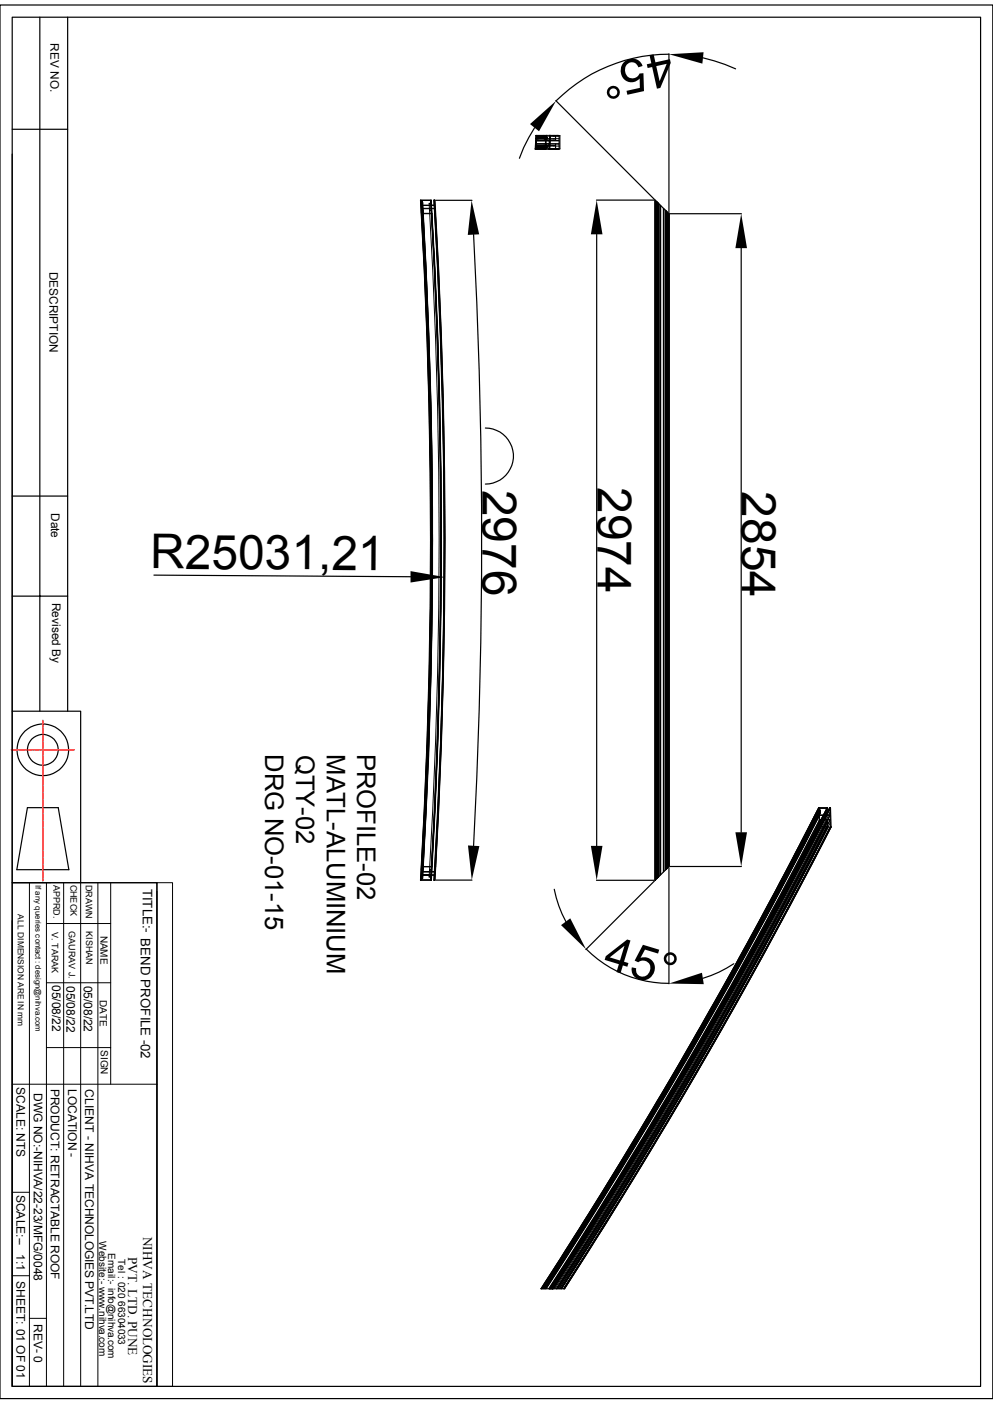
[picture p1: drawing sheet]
<svg xmlns="http://www.w3.org/2000/svg" width="210mm" height="297mm" viewBox="0 0 210 297" stroke-linecap="round" stroke-linejoin="round" font-family="sans-serif">
<g fill="none" stroke="#000" stroke-width=".25">
<path d="M0 1.1h210v294.8h-210zM2.6 3.6h204.8v289.7h-204.8zM8.4 3.6v146.9M14.3 3.6v146.9M141.5 11.4v33.6M141.5 11.5a34.1 34.1 0 0 0-23.9 9.8M148.7 12.2l4.6 1.4 2.3 1M2.6 32.6v117.9h14.5v36.2M2.6 27.3h11.7M113.1 27l-2.4 4.2-.8 2.3M113.3 31.2h.2M113.3 31h.2"/>
<path d="M113.3 31.2l-.1 .4h2.2M113.3 31.2h.2v-.2h-.3l.1-1.7 .4-.1-.1-.2h-.2v-.3h5v2.8l-.6 .1M113.4 29.2h.2M113.4 29.1h.2M113.5 29.8h2.7v.6h-2.8zM113.6 28.9l-.1-.2h2l-.1 .6h-.3l.3 .1v.3h-1.9v-.3h.2M113.6 28.9l.2 .1-.1 .4M113.6 28.9h1.9M113.6 30.8h-.2v-.3h2v.3h-.4v.1h.4l-.1 .6h-1.9l.1-.2M113.6 30.8l.1 .4-.2 .1h1.9M113.6 30.8h1.4M113.7 29.4h1.4"/>
<path d="M113.7 29.4h.1M115.4 31.5v.1h.7M115.4 31.5v-1h.7v1M115.4 31.5h.7M115.5 29.8v.6M115.6 28.7h.1M115.6 28.7l-.1 1h.7v-1M115.6 28.7h.6M116.1 31.5v.1M116.1 31.6h.1M116.3 28.7h-.1M116.4 28.7l-.2 2.9h1.6"/>
<path d="M117.6 21.3l20.8 20.9M118.2 31.5h.1M89 42.3h2.1M89 42.3a1199.8 1199.8 0 0 1 0 143.9M89 42.3h-.1a1223.8 1223.8 0 0 1 0 143.9h.1M91.1 42.3a1176.8 1176.8 0 0 1 0 143.9 1199.8 1199.8 0 0 0 0-143.9zM91.3 43.4h.5M91.8 42.3a1199.8 1199.8 0 0 1 0 143.9M91.8 42.3a1198.1 1198.1 0 0 1 0 143.9M91.8 42.3h.1M91.9 42.3a1184.2 1184.2 0 0 1 0 143.9 1211.7 1211.7 0 0 0 0-143.9zM92.2 42.4h7.6"/>
<path d="M100.2 49.6a1219.6 1219.6 0 0 1 0 129.3M126.2 42.3h12.1M126.2 49.6v129.3M138.6 42.3v143.9zM138.6 42.4l2.8 2.8M141.4 45.2v138.1zM141.7 45.2h15.1M156.8 52.5v123.6M102.7 90.6a5.9 5.9 0 0 1 5.9 5.9 5.9 5.9 0 0 1-5.9 5.9M2.6 104.9h11.7M2.6 126.1h11.7M32.6 121.7l54.2 .3"/>
<path d="M2.6 150.5v36.2M5.8 170.9h6.5l2.3 13.1h-11zM173.2 170.9a1146 1146 0 0 1-58.7 101.7M173.2 170.9h1.8M173.2 170.9l-9.1 17.5-6 11.1-14.4 25.5-16.2 27-13.1 20.6h2.4M174.9 171.1l.1 .8M175 170.9a1146 1146 0 0 1-58.8 101.7 1132.8 1132.8 0 0 0 58.8-101.7M175 170.9h.1M175 170.9l-12.5 23.9-14.2 25.4-14.1 23.9-8.8 14.3-9.1 14.2M175.5 170.9a1134.5 1134.5 0 0 1-58.7 101.7l8.1-12.7 8.8-14.3 15.1-25.4 11.6-20.7 9.4-17.5zM175.5 170.9h.1M175.6 170.9h.1"/>
<path d="M175.6 170.9a1133.3 1133.3 0 0 1-58.8 101.7M175.6 170.9a1119.5 1119.5 0 0 1-58.8 101.7M175.6 170.9l.2 4M175.8 174.9a1142.2 1142.2 0 0 1-56.4 97.7h-2.5M175.8 174.9l-8.8 16.8-5.8 10.7-11.1 19.9-11.7 19.8-10.3 16.8-8.7 13.7M2.6 186.7h30.6v106.6h-30.6zM2.6 194.8v98.5M89 186.2h2.1M91.3 185.2h.6M91.8 186.2h.1M92.2 186.2h7.6M117.2 188.1a24 24 0 0 0 2.5 6.8"/>
<path d="M126.2 186.2h12.1M138.4 186.4l-14.5 14.5M141.4 183.3l-2.8 2.9M141.5 183.6v24.5M141.7 183.3h15.1M124 200.8a24.6 24.6 0 0 0 17.5 7.2M155.2 203.9a24.2 24.2 0 0 1-6.6 3.1"/>
<circle cx="9.1" cy="158.6" r="5.5"/>
<circle cx="9.1" cy="158.6" r="3.3"/>
</g>
<path d="M113.3 31.2h.2M113.4 31h.1M113.5 29.3h.1M113.5 29h.1M113.7 31.1h1.7M113.7 30.8h1.3M113.7 29.4h1.4M113.8 29.1h1.7M115.5 31.5h.6M115.7 28.7h.5M116.2 31.5h2.1M116.4 28.7h1.9" fill="none" stroke="#808080" stroke-width=".25"/>
<g fill="none" stroke="#000" stroke-width=".21">
<path d="M113.2 31.2l.1 .4M113.3 29.3h2.1M113.4 31.3v.2M113.4 30.5v.3M113.5 28.7l-.1 .3M113.5 29.8v.6M113.5 29l.2 .2-.3 .1-.2 1.6M113.5 29.4v.3M113.5 29h1.6a.24 .24 0 0 1 .3 0 .24 .24 0 0 1 .2 .3h-2.1h2M113.5 28.7v.2M113.6 28.9l.2 .2M113.6 29h1.9"/>
<path d="M113.6 29.2h1.8M113.6 29.3h1.9h-.8M113.6 29h1.9h-.8M113.7 30.8h.1M113.7 31.1h2.1M113.7 31.1l-.2 .2M113.7 30.8h2.1v.3M113.7 30.8v.3M113.8 29.4h-.1M113.8 29.4h1.9h-.6M113.8 29.1v.3M113.8 29.1h2"/>
<path d="M113.8 29.2h1.6M114.6 30.8h1.1M114.7 31.2h.8h-2h1.9M114.9 28.7h.4M115.1 30.8v.1M115.1 29.3v.1M115.3 28.7h-1.9h2M115.3 28.7h.1M115.3 29.4h.4M115.3 31.5l-.4 .1M115.3 31.5h.1M115.4 30.9l.1 .1"/>
<path d="M115.4 29h.1M115.4 31.2v.3h-2.2M115.4 29.3v1.6M115.4 29h-2h.1M115.4 28.7v.3M115.4 30.9h.8l-.1 .6M115.4 30.9h-2.2l.4 .2-.4 .1h2.2M115.4 30.8v-.3v1M115.4 31.2h.1M115.4 29.2v.1M115.4 29.2l.1 .1M115.4 30.9v.6"/>
<path d="M115.4 29.4h2.1v.3M115.4 31h-1.9h2M115.4 31.5h.1M115.5 29.4l-.1 .3zM115.5 30.5v.3M115.5 31.3v.2M115.5 31.5l-.1 .1M115.5 29h.1M115.5 29.1h-1.9M115.5 31.5h2.8M115.5 29.3h.1M115.5 31.2h-2.1"/>
<path d="M115.5 30.9h-2h1.7a.23 .23 0 0 1 .3 0 .23 .23 0 0 1 .1 .3h-2.1M115.6 28.7l-.1 1M115.6 28.7h.1M115.6 30.9l-.1 .1M115.7 28.7h-.1M115.7 28.7h2.6M115.8 31.1l-.1 .2h-.3M115.8 29.1v.3M115.8 29.1l-.3-.4v.6M116.1 31.5v.1M116.1 31.5h1.5h-1.4M116.1 30.5h2.1v.4h-2z"/>
<path d="M116.2 30.4h2v-.6h-2v.6M116.2 28.7h1.3h-1.3M116.2 28.7h2v.6M116.2 31.5v.1M116.2 29.3h2v.4h-2zM116.2 28.7h.1M116.3 28.7h-.1M116.3 28.7l-.1 .6h-.8M116.4 28.7l-.2 2.8M117.1 28.7h.4v1M117.1 28.7h.4M117.1 30.8v.1"/>
<path d="M117.1 29.3v.1M117.2 31.5h.4l-.5 .1M117.5 30.5v.3h-3.9M117.5 30.9v.6M117.5 28.7v.6M117.5 30.5v1M117.7 31.5h.5h-.4M117.7 28.7h.4M117.8 31.6h.1M117.8 28.7h.4M118.2 30.9v.6h-2.1M88.9 42.7h.2"/>
<path d="M89.1 42.7l.2 .1-.2 .1a1215.8 1215.8 0 0 1 0 142.7M89.1 42.9l-.2 .1M89.1 44.6l.1 .1M89.1 42.6h.1M89.1 42.7a1200.9 1200.9 0 0 1 0 143.1M89.1 43.1h.3M89.1 45.2a1187.4 1187.4 0 0 1 .1 138.1M89.2 43.4h2.1M89.2 43.5h2.7M89.2 44.1h2.7M89.2 45.2h2.1M89.2 42.6h.1a1180.2 1180.2 0 0 1 0 143.3l-.1 .1a1205.2 1205.2 0 0 0 0-143.4z"/>
<path d="M89.2 44.5h.3M89.2 44.8l-.1 .1M89.2 44.7a1218.9 1218.9 0 0 1 0 139.2M89.2 44.7h.2v.1h-.2a1212.3 1212.3 0 0 1 0 138.9M89.2 44.2h1.9M89.2 45.1h2.1M89.2 45h.1M89.3 42.8l.9 17.9 .6 15.6 .5 20.1 .1 13.4v15.6l-.3 17.9-.9 24.6-.9 17.8M89.3 45a1194.4 1194.4 0 0 1 0 138.6M89.4 43.1a1197.3 1197.3 0 0 1 0 142.3M89.4 43.1h.1M89.5 44.8l-.2 .2"/>
<path d="M89.5 44.5a1200.1 1200.1 0 0 1 0 139.6M90.8 43.1h.3M90.8 44.5h.4M91.1 43h-.3a1200.9 1200.9 0 0 1 0 142.5h.3M91.1 42.4a1210.2 1210.2 0 0 1 0 143.7h.1M91.1 42.4h-2a1210.2 1210.2 0 0 1 0 143.7h2a1210 1210 0 0 0 0-143.7M91.1 42.4a1221.2 1221.2 0 0 1 .1 143.7M91.2 42.4h-.1M91.2 44.2h.7v.3M91.3 45.2v-.1a1202 1202 0 0 1 0 138.3M91.3 45.2a1199 1199 0 0 1 0 138.1M91.8 42.4a1188.5 1188.5 0 0 1 0 143.8"/>
<path d="M91.9 43l-.1 .4M92 45.1l.1 .1M92.1 45.2a1211.9 1211.9 0 0 1 0 138.1M92.1 45.2h.1M138.6 42.4v143.8M138.7 42.4v143.7M138.8 42.6v143.4M138.9 42.7v143.2M138.9 42.7v143.1v-143.1M139 42.7v143.1M139 42.8v143M139.1 42.9v142.7v-142.7"/>
<path d="M139.2 42.9v142.7v-142.6M139.3 43.1v142.4M139.4 43.1v142.3M139.6 43.4v141.8M139.7 43.5v141.5M140.3 44.1v140.4M140.4 44.2v140.2M140.7 44.4v139.7M140.8 44.5v139.5M140.8 44.6v139.3M140.9 44.6v139.3M140.9 44.7v139.2z"/>
<path d="M141 44.8v139M141.1 44.8v138.9M141.1 44.8v138.9v-138.8M141.2 45v138.6M141.4 45.1v138.3M141.4 45.2v138.1M173.1 171.4h.2M173.1 170.9v.5M173.1 170.9a1158.4 1158.4 0 0 1-58.6 101.7M173.1 171.4a1135.6 1135.6 0 0 1-58.4 101.2M173.2 171.7l-13.3 25.2-14.1 25.3-9.3 15.8-7.6 12.6-14 22M173.2 171.8l.1 2.3"/>
<path d="M173.3 171.4a1140.1 1140.1 0 0 1-58.4 101.2M173.3 171.7a1141.5 1141.5 0 0 1-58.3 100.9 1157.6 1157.6 0 0 0 58.2-100.8M173.3 171.4l.1 .2-.1 .1M173.3 171.7l-.1 .1M173.3 171.2a1130.8 1130.8 0 0 1-58.6 101.4M173.3 171.2v-.2a1129.8 1129.8 0 0 1-58.7 101.6M173.3 174.9a1142.2 1142.2 0 0 1-56.4 97.7M173.3 174.9v.1M173.3 174.1l.1 .1M173.3 171h1.6v.8M173.3 171.2h.1M173.3 171.2a1143.6 1143.6 0 0 1-58.5 101.4"/>
<path d="M173.3 171.2l.2 .3M173.3 172.4a1124.4 1124.4 0 0 1-57.9 100.2M173.3 172.4h1.6a1124.4 1124.4 0 0 1-57.8 100.2M173.3 172.4v-.4a1134.2 1134.2 0 0 1-58.1 100.6M173.3 175a1117.8 1117.8 0 0 1-56.3 97.6M173.3 172.5h2.3v.9M173.3 175h1.8M173.3 172h.2M173.4 174.4l-13 24.6-12.1 21.5-6.2 10.7-11 18.4-14.5 23a1152.2 1152.2 0 0 0 56.7-98.1v.4M173.4 173.5h1.6v.4M173.4 173.9h.2M173.4 173.4a1153.8 1153.8 0 0 1-57.4 99.2"/>
<path d="M173.4 173.4h2.2a1153.8 1153.8 0 0 1-57.3 99.2M173.4 173.4l-.1-.9a1129.3 1129.3 0 0 1-57.8 100.1M173.4 174.2h.1v.3l-.1-.1M173.4 173.9a1136.3 1136.3 0 0 1-57 98.7 1132.6 1132.6 0 0 0 56.9-98.5M173.4 173.9v-.4a1142.1 1142.1 0 0 1-57.3 99.1M173.4 174.6h.1M173.4 174.8v-.2a1140.5 1140.5 0 0 1-56.6 98 1225.6 1225.6 0 0 0 42.8-71.7M173.4 174.8h1.6a1143.4 1143.4 0 0 1-56.4 97.8 1129.2 1129.2 0 0 0 56.4-97.8M173.4 174.8a1129.2 1129.2 0 0 1-56.4 97.8M173.4 174.6a1111.5 1111.5 0 0 1-56.5 98M173.5 172a1119.3 1119.3 0 0 1-58.1 100.6M173.5 172l-11.5 22-14.9 26.7-15.9 26.8-15.8 25.1"/>
<path d="M173.5 171.5a1132.1 1132.1 0 0 1-58.4 101.1l16.9-26.8 14-23.6 14.1-25.3 5.1-9.4 8.2-15.8M173.5 171.9a1142.6 1142.6 0 0 1-58.1 100.7M173.5 171.9v.1M173.5 171.5v.4M173.6 173.9h.1M173.6 173.9a1136.3 1136.3 0 0 1-57 98.7M173.6 173.9v.4M173.6 173.9a1141.2 1141.2 0 0 1-56.9 98.7 1139.2 1139.2 0 0 0 56.7-98.2M173.6 174.3a1126.4 1126.4 0 0 1-56.7 98.3M173.6 174.3l-.2 .3M174.6 171.8a1130.3 1130.3 0 0 1-58.1 100.8 1131.4 1131.4 0 0 0 56.9-98.4M174.6 171.8h.3a1158.7 1158.7 0 0 1-58.1 100.8"/>
<path d="M174.6 172a1119.3 1119.3 0 0 1-58.1 100.6M174.6 172h.3v.4M174.6 171.8v.2M174.7 173.9a1136.3 1136.3 0 0 1-57 98.7M174.7 173.9h.3a1136.3 1136.3 0 0 1-57 98.7M174.7 174a1141.6 1141.6 0 0 1-56.9 98.6M174.7 174h.3v.8M174.7 173.9v.1M174.9 171a1142.5 1142.5 0 0 1-58.7 101.6M174.9 172l-9.9 18.9 8.6-16.4M174.9 171v.1M174.9 171h.1"/>
<path d="M174.9 171a1142.5 1142.5 0 0 1-58.6 101.6M175 171a1130.8 1130.8 0 0 1-58.7 101.6M175 172.4a1124.4 1124.4 0 0 1-57.9 100.2M175 172.4h.5a1124.4 1124.4 0 0 1-57.9 100.2M175 173.5a1146.2 1146.2 0 0 1-57.3 99.1M175 174a1141.6 1141.6 0 0 1-56.9 98.6M175 171.9v.5M175 171h.1M175 173.5h.6M175 174.8v-1.3a1146.2 1146.2 0 0 1-57.2 99.1M175 174.8h.1M175.1 174.8v.1"/>
<path d="M175.1 174.8a1129.2 1129.2 0 0 1-56.4 97.8M175.1 175a1147.3 1147.3 0 0 1-56.4 97.6M175.1 174.9v.1M175.1 174.9a1142.2 1142.2 0 0 1-56.4 97.7M175.1 175l-7.6 14.7M175.5 170.9v.1M175.5 170.9h.1M175.5 170.9a1158.4 1158.4 0 0 1-58.7 101.7l9.7-15.3 7.6-12.3 13.6-23 12-21.5 8.2-15.3 5.6-10.8M175.5 171a1142.5 1142.5 0 0 1-58.6 101.6M175.5 171l.1 .8M175.6 173.5v.5M175.6 171.8l-.1 .6"/>
<path d="M175.6 171.8a1145.4 1145.4 0 0 1-58.3 100.8M175.6 172.5a1129.3 1129.3 0 0 1-57.8 100.1M175.6 173.5a1146.2 1146.2 0 0 1-57.3 99.1M175.6 174.9v.1M175.6 174v.8M175.6 174.9a1142.2 1142.2 0 0 1-56.4 97.7M175.6 174a1141.6 1141.6 0 0 1-56.9 98.6M175.6 174.9l-11.2 21.4-13.6 24.4-13.5 22.9-8.4 13.7-9.7 15.3M175.6 174.8a1129.2 1129.2 0 0 1-56.4 97.8M175.6 175a1147.3 1147.3 0 0 1-56.3 97.6M175.6 174.8v.1M175.6 175h.2"/>
<path d="M175.7 175a1147.3 1147.3 0 0 1-56.3 97.6M2.6 186.7h30.6M6.2 186.7v106.6M9.8 195.4h13.6M9.8 186.7v106.6M13.5 186.7v106.6M17.1 186.7v106.6M20.7 186.7v106.6M23.4 186.7v42.7M33.2 186.7h3.3v106.6h-3.3zM33.2 188.6v104.7M89 185.6h.1"/>
<path d="M89.1 185.8l-.2 .1M89.1 183.6l.1 .1M89.1 185.4h.3M89.1 186h.1M89.1 185.6l.2 .2h-.2M89.2 185.2h2.1M89.2 185h2.7M89.2 183.3h-.1M89.2 183.3h2.1M89.2 184.1h.3M89.2 184.5h2.7M89.2 183.9h-.1"/>
<path d="M89.2 183.7l.2 .1-.2 .1M89.2 183.4h2.1M89.2 183.6h.1M89.3 183.6l.2 .2M89.4 185.4v.1M89.5 184v.1M90.8 185.4h.3M90.8 184.1h.4M90.8 184h.4M91.2 186.1v.1M91.3 183.3v.1M91.9 185.2v.3"/>
<path d="M91.9 184v.4h-2.7M92.1 183.3l-.1 .1M92.1 183.3h.1M163.6 193.5l-12.2 22.3-11.5 19.7-12.8 21.1-10.1 16M9.8 207.9h13.6M161.8 200.1l-1.2 2.2a1165.3 1165.3 0 0 1-41.9 70.3M2.6 229.4h30.6M9.8 221.6h13.6M2.6 252.2h3.6M2.6 269.9h3.6M6.2 278.9h3.6"/>
</g>
<path d="M141.5 11.5l7.3-.5-.3 2.5zM112.1 26.2l5.5-4.9-3.6 6.5zM99.7 42.4l1.6 7.2-2.4 .1zM126.2 42.3l1.2 7.3h-2.4zM156.8 45.2l1.2 7.3h-2.5zM86.8 120.8l7.3 1.3-7.3 1.1zM99 178.9l2.4 .1-1.6 7.2zM125 178.9h2.4l-1.2 7.3zM155.5 176.1h2.5l-1.2 7.2zM118.7 195.7l1.9-1.4 3.4 6.5zM141.5 208.1l7-2.3 .3 2.4z" fill="#000"/>
<g fill="none" stroke="#f00" stroke-width=".25">
<path d="M2.4 158.6h.6M3.1 158.6h.1M3.3 158.6h1.2M4.6 158.6h.1M4.7 158.6h.8M5.6 158.6h.1M5.7 158.6h.3M6.1 158.6h.9M7.1 158.6h.1M7.2 158.6h.9M8.2 158.6h.3M8.6 158.6h.1"/>
<path d="M8.7 158.6h.7M9.1 152.4v.8M9.1 153.2v.3M9.1 153.6v.1M9.1 153.8v.7M9.1 154.6h.1M9.1 154.7v1.3M9.1 156.1h.1M9.1 156.2v.8M9.1 157.1h.1M9.1 157.2v.3M9.1 157.6v.9"/>
<path d="M9.1 158.5v.1M9.1 158.7v.9M9.1 159.6v.3M9.5 158.6h.1M9.7 158.6h1.2M11 158.6h.1M11.1 158.6h.8M12 158.6h.1M12.1 158.6h.3M12.5 158.6h.9M13.5 158.6h.1M13.6 158.6h.9"/>
<path d="M14.6 158.6h.3M15.7 158.6h-.8M9.1 160v.9M9.1 161h.1M9.1 161.1v.9M9.1 162.1v.3M9.1 162.5h.1M9.1 162.6v.8M9.1 163.4v.1M9.1 163.6v1.2M9.1 164.9v.1M9.1 165.1v.7"/>
<path d="M9.1 165.9h.1M9.1 166v.3M9.1 166.4v.9M9.1 167.4h.1M9.1 167.5v.9M9.1 168.5v.3M9.1 168.9v.9M9.1 169.8v.1M9.1 170v.9M9.1 170.9v.3M9.1 171.3v.1M9.1 171.5v.7"/>
<path d="M9.1 172.3h.1M9.1 172.4v1.3M9.1 173.8h.1M9.1 173.9v.8M9.1 174.8h.1M9.1 174.9v.3M9.1 175.3v.8M9.1 176.2v.1M9.1 176.4v.8M9.1 177.3v.3M9.1 177.7v.9M9.1 178.7h.1"/>
<path d="M9.1 178.8v.9M9.1 179.8v.3M9.1 180.2h.1M9.1 180.3v.8M9.1 181.1v.1M9.1 181.3v1.2M9.1 182.6v.1M9.1 182.8v.7M9.1 183.6h.1M9.1 183.7v.3M9.1 184.1v.9M9.1 185.1h.1"/>
<path d="M9.1 185.2v.9M9.1 186.2v.2"/>
</g>
<g font-size="10.1">
<text x="141.4" y="10.8" transform="rotate(167 141.4 10.8)">45°</text>
<text x="102" y="103.6" transform="rotate(90 102 103.6)">2976</text>
<text x="126.4" y="103.1" transform="rotate(90 126.4 103.1)">2974</text>
<text x="156.9" y="104" transform="rotate(90 156.9 104)">2854</text>
<text x="31.8" y="120.2">R25031,21</text>
<text x="127.3" y="204.7" transform="rotate(17 127.3 204.7)">45°</text>
</g>
<g font-size="5.4">
<text x="56.1" y="159.5" transform="rotate(90 56.1 159.5)">DRG NO-01-15</text>
<text x="62.6" y="159.7" transform="rotate(90 62.6 159.7)">QTY-02</text>
<text x="69.1" y="159.5" transform="rotate(90 69.1 159.5)">MATL-ALUMINIUM</text>
<text x="75.6" y="159.5" transform="rotate(90 75.6 159.5)">PROFILE-02</text>
</g>
<g font-size="2.8">
<text x="30.2" y="188" transform="rotate(90 30.2 188)">TITLE:- BEND PROFILE -02</text>
<text x="30.3" y="261.6" transform="rotate(90 30.3 261.6)">NIHVA TECHNOLOGIES</text>
<text x="27.1" y="265.9" transform="rotate(90 27.1 265.9)">PVT. LTD. PUNE</text>
</g>
<g font-size="2.5">
<text x="10.7" y="9.2" transform="rotate(90 10.7 9.2)">REV NO.</text>
<text x="10.5" y="57.5" transform="rotate(90 10.5 57.5)">DESCRIPTION</text>
<text x="10.8" y="108.5" transform="rotate(90 10.8 108.5)">Date</text>
<text x="11" y="127.5" transform="rotate(90 11 127.5)">Revised By</text>
<text x="11" y="208.4" transform="rotate(90 11 208.4)">05/08/22</text>
<text x="14.1" y="208.5" transform="rotate(90 14.1 208.5)">05/08/22</text>
<text x="17.7" y="208.5" transform="rotate(90 17.7 208.5)">05/08/22</text>
<text x="3.5" y="230" transform="rotate(90 3.5 230)">SCALE: NTS</text>
<text x="7.2" y="231.2" transform="rotate(90 7.2 231.2)">DWG NO:-NIHVA/22-23/MFG/0048</text>
<text x="10.8" y="230.3" transform="rotate(90 10.8 230.3)">PRODUCT: RETRACTABLE ROOF</text>
<text x="14.4" y="230.3" transform="rotate(90 14.4 230.3)">LOCATION -</text>
<text x="18" y="230.4" transform="rotate(90 18 230.4)">CLIENT - NIHVA TECHNOLOGIES PVT.LTD</text>
<text x="3.5" y="252.7" transform="rotate(90 3.5 252.7)">SCALE:--</text>
<text x="3.5" y="265.3" transform="rotate(90 3.5 265.3)">1:1</text>
<text x="3.5" y="271" transform="rotate(90 3.5 271)">SHEET: 01 OF 01</text>
<text x="7.2" y="280" transform="rotate(90 7.2 280)">REV- 0</text>
</g>
<g font-size="2.1">
<text x="21.3" y="197.9" transform="rotate(90 21.3 197.9)">NAME</text>
<text x="21.1" y="211.5" transform="rotate(90 21.1 211.5)">DATE</text>
<text x="21.3" y="222.1" transform="rotate(90 21.3 222.1)">SIGN</text>
<text x="21" y="262.6" transform="rotate(90 21 262.6)">Website:- www.nihva.com</text>
<text x="22.9" y="265" transform="rotate(90 22.9 265)">Email:- info@nihva.com</text>
<text x="25" y="266.3" transform="rotate(90 25 266.3)">Tel : 020 66304033</text>
</g>
<g font-size="1.9">
<text x="11.3" y="187.2" transform="rotate(90 11.3 187.2)">APPRD.</text>
<text x="14.9" y="187.1" transform="rotate(90 14.9 187.1)">CHECK</text>
<text x="18.1" y="187.2" transform="rotate(90 18.1 187.2)">DRAWN</text>
<text x="11" y="197.1" transform="rotate(90 11 197.1)">V. TARAK</text>
<text x="14.6" y="197" transform="rotate(90 14.6 197)">GAURAV J.</text>
<text x="18.2" y="197" transform="rotate(90 18.2 197)">KISHAN</text>
</g>
<text font-size="1.8" x="3.8" y="193.4" transform="rotate(90 3.8 193.4)">ALL DIMENSION ARE IN mm</text>
<text font-size="1.7" x="7.5" y="187.2" transform="rotate(90 7.5 187.2)">If any queries contact : design@nihva.com</text>
</svg>
